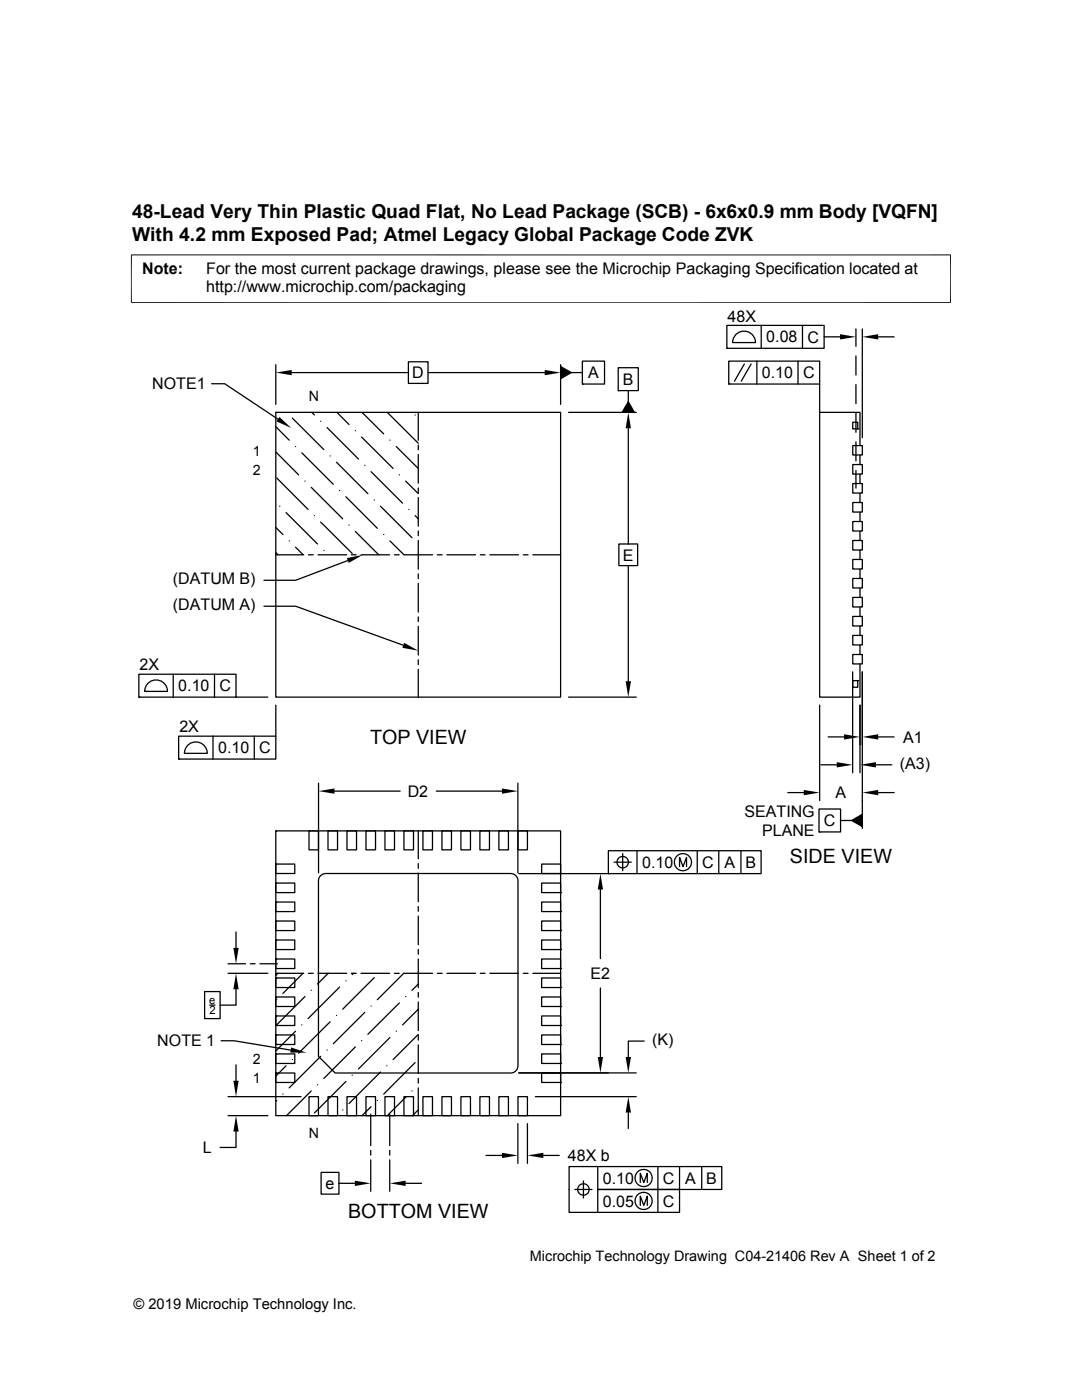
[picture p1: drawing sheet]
<svg xmlns="http://www.w3.org/2000/svg" width="216mm" height="279mm" viewBox="0 0 216 279" stroke-linecap="round" stroke-linejoin="round" font-family="sans-serif">
<g fill="none" stroke="#000" stroke-width=".25">
<path d="M42.2 76.6h2.6l10.7 7.1M55 72.8v7.9M58.2 74.4h23.3M81.5 72.2h3.9v4.3h-3.9zM85.4 74.4h23.3M111.9 73.2l2.1 1.2-2.1 1.2zM111.9 72.8v7.9M114 74.4h2.2M116.2 72.1h4.4v4.5h-4.4zM116.2 76.6h.1M123.4 73.4h4v4.6h-4zM123.4 78h.1"/>
<path d="M125.4 78v2.2M145 64.9h19.4v4.6h-19.4zM145 69.5h.1M145.4 72.1h18.2v4.5h-18.2zM145.4 76.6h.1M147 66.6a2.28 2.28 0 0 1 2.4-.3 2.28 2.28 0 0 1 1.3 2.1h-4.5l.3-1.2zM148.5 72.6l-1.9 3.5M149.9 72.6l-2 3.5M151 72.1v4.5M151.9 64.9v4.6M159.2 72.1v4.5M160.1 64.9v4.6"/>
<path d="M163.6 76.6v5.7M164.4 67.2h3.2M170.8 65.6v3.5M170.8 71v3.8M170.8 76.8v3.8M172.1 65.6v21.8M175.2 67.2h3.2M55 90.2l4.6 4.6M55 85.2l2.7 2.6M55 82.3h56.9v56.8h-56.9zM55 82.3h.1M55.2 95.4l6.3 6.3"/>
<path d="M58.3 83.4l6.3 6.3M59 89.1h.1M60.2 90.4l6.3 6.2M60.9 96h.1M62.1 97.3l6.3 6.2M62.2 82.3l.5 .5M64 84.1h.1M65.3 85.3l6.2 6.3M65.9 91h.1M67.1 92.2l6.3 6.3M67.2 82.3l2.4 2.4M67.8 97.9h.1"/>
<path d="M69 99.1l6.3 6.3M70.9 86h.1M72.2 87.2l6.2 6.3M72.2 82.3l4.4 4.3M72.8 92.9h.1M74 94.1l6.3 6.3M74.7 99.8h.1M77.3 82.3l6.2 6.2M77.8 87.8h.1M79.1 89.1l4.4 4.4M79.7 94.8h.1M80.9 96l2.6 2.5"/>
<path d="M82.8 82.8h.1M83.5 82.3v5.6M83.5 88.8v1M83.5 90.7v5.7M83.5 97.4v.9M83.5 99.3v5.7M113.5 82.3h13.5M125.4 80.2l1.2 2.1h-2.5zM125.4 85.5v23.1M170.2 84.3h1v1.3h-1zM170.2 96.5h1.9v1.9h-1.9zM170.2 92.7h1.9v1.9h-1.9z"/>
<path d="M170.2 88.9h1.9v1.9h-1.9zM170.8 82.5v3.8M170.8 88.2v3.8M170.8 93.9v3.5M171.2 85.6h.1M171.6 88.9v-6.6h-8v56.8h8v-6.6M171.6 90.8v1.9M171.6 94.6v1.9M171.6 98.4v1.9M55 110.7h5.6M55 110.3l.5 .4M55 105.3l1.5 1.4"/>
<path d="M55.8 101h.1M57.1 102.3l6.3 6.3M57.7 108h.1M59 109.2l1.5 1.5M61.6 110.7h.9M62.7 102.9h.1M63.5 110.7h5.7M64 104.2l6.3 6.2M64.6 109.8h.1M69.4 111.9l-10.4 3.9h-6.3M69.6 104.8h.1M70.1 110.7h1"/>
<path d="M70.9 106.1l4.6 4.6M72 110.7h5.7M75.9 101l6.3 6.3M76.6 106.7h.1M77.8 108l2.8 2.7M78.7 110.7h1M80.6 110.7h5.7M81.6 101.7h.1M82.8 102.9l.7 .6M83.5 106v.9M83.5 107.9v5.7M83.5 114.5v1"/>
<path d="M83.5 116.4v5.8M87.3 110.7h.9M89.2 110.7h5.7M95.8 110.7h1M97.7 110.7h5.8M104.4 110.7h1M106.3 110.7h5.6M123.5 108.6h3.7v4.3h-3.7zM125.4 112.9v23.1M170.2 119.2h1.9v1.9h-1.9zM170.2 115.4h1.9v1.9h-1.9zM170.2 111.7h1.9v1.9h-1.9z"/>
<path d="M170.2 107.9h1.9v1.9h-1.9zM170.2 104.1h1.9v1.9h-1.9zM170.2 100.3h1.9v1.9h-1.9zM171.6 102.2v1.9M171.6 106v1.9M171.6 109.8v1.9M171.6 113.6v1.8M171.6 117.3v1.9M27.7 134.6h19.4v4.5h-19.4zM27.7 139.1h.1M29.6 136.3a2.28 2.28 0 0 1 2.5-.4 2.28 2.28 0 0 1 1.3 2.1h-4.5l.3-1.2zM34.6 134.6v4.5"/>
<path d="M42.8 134.6v4.5M47.1 139.1h6.3M52.7 121h6.3l21.5 7.8M83.5 123.1v1M83.5 125v5.7M83.5 131.7v.9M83.5 133.6v5.5M113.5 139.1h13.5M170.1 134.1v20.1M170.2 135.8h1v1.4h-1zM170.2 130.6h1.9v1.9h-1.9zM170.2 126.8h1.9v1.9h-1.9z"/>
<path d="M170.2 123h1.9v1.9h-1.9zM171.2 135.8h.1M171.6 121.1v1.9M171.6 124.9v1.9M171.6 128.7v1.9M172.1 134.1v31.2M35.6 146.9h19.4v4.6h-19.4zM35.6 151.5h.1M37.6 148.6a2.28 2.28 0 0 1 2.4-.3 2.28 2.28 0 0 1 1.4 2h-4.6l.3-1.1zM42.5 146.9v4.6M50.7 146.9v4.6M55 140.7v6.2"/>
<path d="M63.6 156.3v17.9M66.7 157.9h13.1M87.1 157.9h13.1M103.3 156.3v17.9M157.2 158.2h3.2M163.6 140.7v19.1M163.8 152.6h3.2M165.2 147.1h3.2M171.6 140.7v13.5M174.8 152.6h3.1M175.2 158.2h3.2M175.2 147.1h3.2"/>
<path d="M55 165.8h56.9v56.9h-56.9zM55 165.8h.1M55 172.4h3.8v1.9h-3.8zM55 172.4h.1M55 176.2h3.8v1.9h-3.8zM55 176.2h.1M61.7 165.8h1.8v3.8h-1.8zM64.1 174.6l.9-.3h36.9l.7 .2 .4 .4 .4 .9v36.9l-.2 .6-.4 .5-.9 .3h-35l-3.4-3.3v-35l.2-.7zM65.4 165.8h2v3.8h-2zM69.2 165.8h1.9v3.8h-1.9zM73 165.8h1.9v3.8h-1.9zM76.8 165.8h1.9v3.8h-1.9z"/>
<path d="M80.6 165.8h1.9v3.8h-1.9zM83.5 165.8v5.6M83.5 172.3v1M83.5 174.2v5.8M84.4 165.8h1.9v3.8h-1.9zM88.2 165.8h1.9v3.8h-1.9zM92 165.8h1.9v3.8h-1.9zM95.8 165.8h1.9v3.8h-1.9zM99.5 165.8h2v3.8h-2zM103.4 165.8h1.8v3.8h-1.8zM103.5 174.3h17.9M108.1 176.2h3.8v1.9h-3.8z"/>
<path d="M108.1 172.4h3.8v1.9h-3.8zM111.9 178.1h.1M111.9 174.3h.1M119.8 177.5v13.8M121.4 169.8h30.5v4.5h-30.5zM121.4 174.3h.1M122.5 172.1h3.5M124.2 170.3v3.5M127.1 169.8v4.5M135.6 173v-1.9l.7 1.9 .7-1.9v1.9M139.1 169.8v4.5M143.4 169.8v4.5"/>
<path d="M147.8 169.8v4.5M163.4 161.5h4.3v4.5h-4.3zM163.4 166h.1M167.7 163.7h2.2M169.9 163.7l2.2-1.2v2.5zM40.8 197.9h3.1v5.4h-3.1zM45.5 192.3h3.5M45.5 194.2h7.9M47.1 197.4v3.2h-3.2M47.1 186v3.2M50 192.3h.9M51.9 192.3h3.5"/>
<path d="M55 180h3.8v1.9h-3.8zM55 180h.1M55 183.8h3.8v1.9h-3.8zM55 183.8h.1M55 187.6h3.8v1.9h-3.8zM55 187.6h.1M55 191.4h3.8v1.9h-3.8zM55 191.4h.1M55 195.2h3.8v1.9h-3.8zM55 195.2h.1M55 199h3.8v1.9h-3.8zM55 199h.1"/>
<path d="M55 194.2h5.6M55.2 199.5h.1M55.5 194.2l-.5 .5M60.5 194.2l-4 4.1M60.9 198.9l-5.9 5.8M61.6 194.2h.9M62.1 197.6h.1M63.5 194.2h5.7M65.5 194.2l-2.1 2.2M67.8 197l-6.3 6.3M69 195.7h.1M70.1 194.2h1"/>
<path d="M70.5 194.2l-.2 .3M72 194.2h5.7M74.7 195.1l-6.3 6.3M78.7 194.2h1M80.6 194.2l-5.3 5.3M80.6 194.2h5.7M80.9 198.9h.1M83.5 196.4l-1.3 1.2M83.5 180.9v1M83.5 182.8v5.7M83.5 189.5v.9M83.5 191.4v5.7"/>
<path d="M83.5 198.1v.9M83.5 200v5.7M87.3 194.2h.9M89.2 194.2h5.7M95.8 194.2h1M97.7 194.2h5.8M104.4 194.2h1M106.3 194.2h5.6M108.1 199h3.8v1.9h-3.8zM108.1 195.2h3.8v1.9h-3.8zM108.1 191.4h3.8v1.9h-3.8zM108.1 187.6h3.8v1.9h-3.8z"/>
<path d="M108.1 183.8h3.8v1.9h-3.8zM108.1 180h3.8v1.9h-3.8zM111.9 197.1h.1M111.9 193.3h.1M111.9 189.5h.1M111.9 185.7h.1M111.9 181.9h.1M119.8 197.2v13.7M41.8 200.6h1.1M44.1 207.7h2.6l11.3 1.9M45.5 218.9h14.6M47.1 212.5v3.2"/>
<path d="M55 202.8h3.8v1.9h-3.8zM55 202.8h.1M55 206.5h3.8v1.9h-3.8zM55 206.5h.1M55 210.3h3.8v1.9h-3.8zM55 210.3h.1M55 214.1h3.8v1.9h-3.8zM55 214.1h.1M55.2 219.6l-.2 .2M56.5 218.4h.1M57.1 212.7l-2.1 2.1M58.3 211.5h.1"/>
<path d="M59 205.8l-4 3.9M60.2 204.5h.1M61.7 218.9h1.8v3.8h-1.8zM62.1 217.7l-4.9 5M63.4 216.5h.1M64 210.8l-6.3 6.3M65.3 209.6h.1M65.4 218.9h2v3.8h-2zM65.9 203.9l-6.3 6.3M67.1 202.6h.1M69 215.8l-6.3 6.3M69.2 218.9h1.9v3.8h-1.9z"/>
<path d="M70.3 214.6h.1M70.9 208.9l-6.3 6.3M72.2 207.7h.1M72.8 202l-6.3 6.3M73 218.9h1.9v3.8h-1.9zM74 200.8h.1M75.3 219.6h.1M75.9 214l-6.3 6.2M76.8 218.9h1.9v3.8h-1.9zM77.2 212.7h.1M77.8 207.1l-6.3 6.2M79.1 205.8h.1"/>
<path d="M79.7 200.2l-6.3 6.2M80.6 218.9h1.9v3.8h-1.9zM80.9 219l-3.6 3.7M82.2 217.7h.1M82.8 212.1l-6.2 6.3M83.5 201.4l-3.2 3.1M83.5 206.4l-5.1 5.1M83.5 206.6v1M83.5 208.5v5.7M83.5 215.2v1M83.5 217.1v5.6M84.4 218.9h1.9v3.8h-1.9z"/>
<path d="M88.2 218.9h1.9v3.8h-1.9zM92 218.9h1.9v3.8h-1.9zM95.8 218.9h1.9v3.8h-1.9zM99.5 218.9h2v3.8h-2zM103.4 218.9h1.8v3.8h-1.8zM103.5 214.1h23.5M106.8 218.9h20.2M108.1 214.1h3.8v1.9h-3.8zM108.1 210.3h3.8v1.9h-3.8zM108.1 206.5h3.8v1.9h-3.8zM108.1 202.8h3.8v1.9h-3.8zM111.9 216h.1"/>
<path d="M111.9 212.2h.1M111.9 208.4h.1M111.9 204.7h.1M111.9 200.9h.1M128.5 207.8h-3.1v3.1M45.5 222.7h7.9M47.1 225.8v3.2h-3.2M64.1 234h3.5v4.3h-3.5zM67.6 236.2h3.2M68.4 221.5h.1M74 222.4v6.2M74 229.6v.9"/>
<path d="M74 231.5v6.2M74 220.9l-1.8 1.8M77.8 222.4v6.2M77.8 229.6v.9M77.8 231.5v6.2M80.9 236.2h3.2M83.5 221.5l-1.2 1.2M97 230.6h3.2M103.3 224.2v8M105.2 224.2v8M108.4 230.6h3.2M114.7 237.4h3.4"/>
<path d="M116.4 235.7v3.4M119.3 232.8v4.6h16.3v4.6h-22v-9.2h30.4v4.6h-24.7v4.6M125.4 222v3.2M127.8 236v-1.9l.7 1.9 .7-1.9v1.9M131.3 232.8v9.2M135.6 232.8v4.6M140 232.8v4.6M127.8 240.6v-1.9l.7 1.9 .7-1.9v1.9"/>
<circle cx="124.2" cy="172.1" r="1.14"/>
<circle cx="136.3" cy="172.1" r="1.72"/>
<circle cx="116.4" cy="237.4" r="1.14"/>
<circle cx="128.4" cy="235.1" r="1.71"/>
<circle cx="128.4" cy="239.7" r="1.71"/>
</g>
<g fill="#000">
<path d="M55 74.4l3.2-.6v1.1zM108.7 73.8l3.2 .6-3.2 .5zM111.9 73.2l2.1 1.2-2.1 1.2zM167.6 66.7l3.2 .5-3.2 .6zM172.1 67.2l3.1-.5v1.1zM55.8 83.2l2.3 2.2-2.9-1.3zM125.4 82.3l.5 3.2h-1.1zM125.4 80.2l1.2 2.1h-2.5zM69.2 111.4l3.2-.7-2.8 1.7zM80.6 128.3l2.9 1.6-3.2-.6zM124.8 136h1.1l-.5 3.1zM63.6 157.9l3.1-.5v1z"/>
<path d="M100.2 157.4l3.1 .5-3.1 .5zM160.4 157.6l3.2 .6-3.2 .5zM167 152.1l3.1 .5-3.1 .6zM168.4 146.5l3.2 .6-3.2 .5zM171.6 152.6l3.2-.5v1.1zM172.1 147.1l3.1-.6v1.1zM172.1 158.2l3.1-.6v1.1zM119.8 174.3l.5 3.2h-1zM169.9 163.7l2.2-1.2v2.5zM46.6 189.2h1l-.5 3.1zM47.1 194.2l.5 3.2h-1zM46.6 215.7h1l-.5 3.2z"/>
<path d="M58.1 209l3.1 1.1h-3.3zM119.3 210.9h1l-.5 3.2zM124.8 210.9h1.1l-.5 3.2zM47.1 222.7l.5 3.1h-1zM70.8 235.6l3.2 .6-3.2 .5zM77.8 236.2l3.1-.6v1.1zM100.2 230.1l3.1 .5-3.1 .5zM105.2 230.6l3.2-.5v1zM125.4 218.9l.5 3.1h-1.1z"/>
</g>
<path d="M26.1 50.9h163.7M26.2 50.8v9.7M189.7 50.8v9.7M26.1 60.4h163.7" fill="none" stroke="#000" stroke-width=".2"/>
<g font-size="3.9">
<text x="73.8" y="148.5">TOP VIEW</text>
<text x="157.6" y="172.3">SIDE VIEW</text>
<text x="69.4" y="243.1">BOTTOM VIEW</text>
</g>
<g font-size="3.8">
<text x="26.4" y="43.5">48-Lead Very Thin Plastic Quad Flat, No Lead Package (SCB) - 6x6x0.9 mm Body [VQFN]</text>
<text x="26.4" y="48">With 4.2 mm Exposed Pad; Atmel Legacy Global Package Code ZVK</text>
</g>
<g font-size="3.2">
<text x="28.4" y="54.6">Note:</text>
<text x="41.1" y="58.3">http://www.microchip.com/packaging</text>
<text x="41.1" y="54.6">For the most current package drawings, please see the Microchip Packaging Specification located at</text>
<text x="145.2" y="64.2">48X</text>
<text x="152.9" y="68.3">0.08</text>
<text x="161.1" y="68.4">C</text>
<text x="30.4" y="77.7">NOTE1</text>
<text x="82.3" y="75.5">D</text>
<text x="117.3" y="75.5">A</text>
<text x="124.3" y="76.8">B</text>
<text x="152" y="75.5">0.10</text>
<text x="160.2" y="75.5">C</text>
<text x="124.2" y="111.9">E</text>
<text x="34.5" y="116.6">(DATUM B)</text>
<text x="34.5" y="121.8">(DATUM A)</text>
<text x="27.9" y="133.8">2X</text>
<text x="35.6" y="138">0.10</text>
<text x="43.8" y="138">C</text>
<text x="35.8" y="146.1">2X</text>
<text x="180.2" y="148.2">A1</text>
<text x="43.5" y="150.3">0.10</text>
<text x="51.7" y="150.3">C</text>
<text x="179.5" y="153.4">(A3)</text>
<text x="81.4" y="159">D2</text>
<text x="166.7" y="159.3">A</text>
<text x="148.5" y="163.1">SEATING</text>
<text x="152.1" y="166.9">PLANE</text>
<text x="164.4" y="164.9">C</text>
<text x="128.1" y="173.2">0.10</text>
<text x="140.1" y="173.2">C</text>
<text x="144.6" y="173.2">A</text>
<text x="148.8" y="173.2">B</text>
<text x="117.8" y="195.4">E2</text>
<text x="31.4" y="208.8">NOTE 1</text>
<text x="130.1" y="208.6">(K)</text>
<text x="40.5" y="230.1">L</text>
<text x="113.3" y="231.7">48X b</text>
<text x="65" y="237.3">e</text>
<text x="120.3" y="236.2">0.10</text>
<text x="132.3" y="236.2">C</text>
<text x="136.7" y="236.2">A</text>
<text x="140.9" y="236.2">B</text>
<text x="120.3" y="240.8">0.05</text>
<text x="132.3" y="240.8">C</text>
</g>
<g font-size="2.9">
<text x="105.7" y="251.7">Microchip Technology Drawing C04-21406 Rev A Sheet 1 of 2</text>
<text x="26.6" y="261.3">© 2019 Microchip Technology Inc.</text>
</g>
<g font-size="2.8">
<text x="61.6" y="79.9">N</text>
<text x="50.5" y="90.9">1</text>
<text x="50.5" y="94.7">2</text>
<text x="50.5" y="212.3">2</text>
<text x="50.5" y="216.1">1</text>
<text x="61.6" y="227.1">N</text>
</g>
<g font-size="2.2">
<text x="41.8" y="200.3">e</text>
<text x="41.8" y="202.5">2</text>
</g>
</svg>
